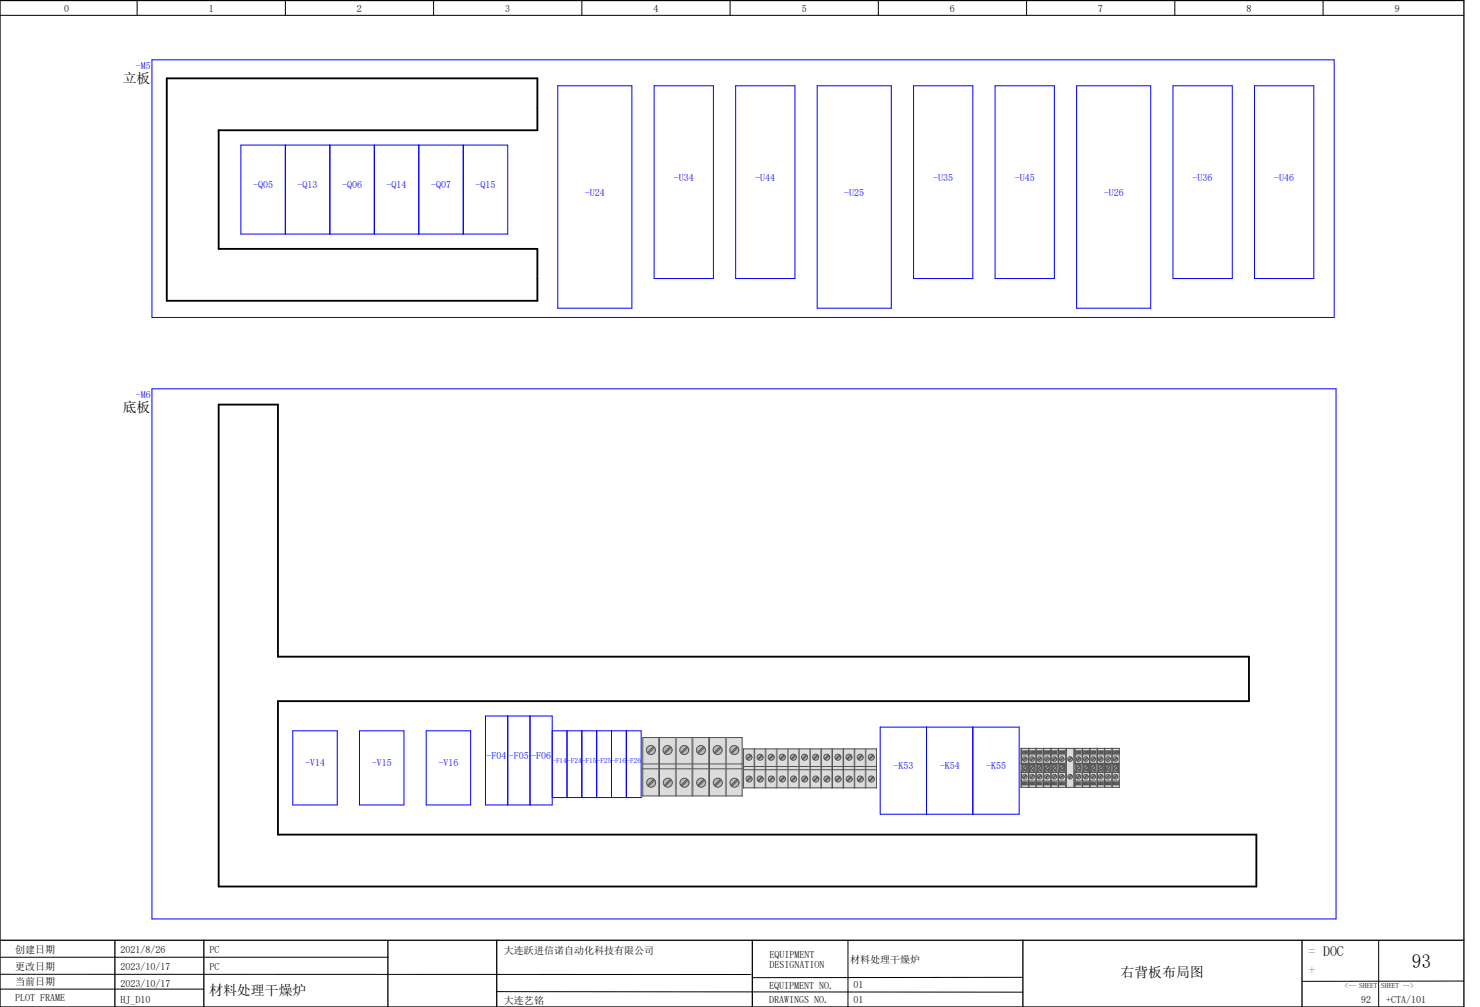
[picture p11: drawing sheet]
<svg xmlns="http://www.w3.org/2000/svg" width="399mm" height="272mm" viewBox="0 0 399 272" stroke-linecap="round" stroke-linejoin="round" font-family="sans-serif">
<path d="M0 .1h395v271.5h-395zM0 253.6h395M31 253.6v18M55 253.6v18M104.7 253.7v18M134 253.6v18M203 253.6v18M276 253.6v18M351.3 253.6v18" fill="none" stroke="#000" stroke-width=".35"/>
<g fill="none" stroke="#000" stroke-width=".27">
<path d="M0 4.1h395M37 .1v4M77 .1v4M117 .1v4M157 .1v4M197 .1v4M237 .1v4M277 .1v4M317 .1v4M357 .1v4M0 258.2h104.8M228.8 253.6v18"/>
<path d="M372 253.6v18M0 262.8l202.6 .1M0 266.8h55M134.1 267.5l141.9 .1M276 263.6l-73 .1M395 264.6l-43.7 .1"/>
</g>
<path d="M45 21.1h100v14h-86v32h86v14h-100zM59 109.1h16v68h262v12h-262v36h264v14h-280z" fill="none" stroke="#000" stroke-width=".5"/>
<g fill="none" stroke="#00f" stroke-width=".27">
<path d="M65 39.1h72v24h-72zM77 39.1v24M89 39.1v24M101 39.1v24M113 39.1v24M125 39.1v24M150.5 23.1h20v60h-20zM176.5 23.1h16v52h-16zM198.5 23.1h16v52h-16zM220.5 23.1h20v60h-20zM246.5 23.1h16v52h-16zM268.5 23.1h16v52h-16z"/>
<path d="M290.5 23.1h20v60h-20zM316.5 23.1h16v52h-16zM338.5 23.1h16v52h-16zM79 197.1h12v20h-12zM97 197.1h12v20h-12zM115 197.1h12v20h-12zM131 193.1h18v24h-18zM137 193.1v24M143 193.1v24M149 197.1h24v18h-24M153 197.1v18M157 197.1v18"/>
<path d="M161 197.1v18M165 197.1v18M169 197.1v18"/>
</g>
<path d="M200.6 202h2.9v10.5h-2.9z" fill="#dcdcdc" stroke="#dcdcdc" stroke-width=".27"/>
<path d="M200.6 202h2.9v10.5h-2.9z" fill="none" stroke="#dcdcdc" stroke-width=".27"/>
<g fill="#bababa">
<circle cx="202.1" cy="204.3" r=".88"/>
<circle cx="202.1" cy="210.1" r=".88"/>
</g>
<g fill="none" stroke="#545454" stroke-width=".27">
<path d="M200.6 202h2.9v10.5h-2.9zM200.6 206.8h2.9M200.6 207.6h2.9M202.6 203.6l-1.2 1.2M202.6 209.5l-1.1 1.1M202.7 203.8l-1.1 1.1M202.8 209.7l-1.2 1.1M202.9 210.1a.81 .81 0 0 0-1.1-.7 .81 .81 0 0 0-.3 1.3 .81 .81 0 0 0 1.4-.2v-.3"/>
<circle cx="202.1" cy="204.3" r=".81"/>
</g>
<path d="M203.6 202h2.9v10.5h-2.9z" fill="#dcdcdc" stroke="#dcdcdc" stroke-width=".27"/>
<path d="M203.6 202h2.9v10.5h-2.9z" fill="none" stroke="#dcdcdc" stroke-width=".27"/>
<g fill="#bababa">
<circle cx="205.1" cy="204.3" r=".88"/>
<circle cx="205.1" cy="210.1" r=".88"/>
</g>
<g fill="none" stroke="#545454" stroke-width=".27">
<path d="M203.6 202h2.9v10.5h-2.9zM203.6 206.8h2.9M203.6 207.6h2.9M205.6 203.6l-1.2 1.2M205.6 209.5l-1.1 1.1M205.7 203.8l-1.1 1.1M205.8 209.7l-1.2 1.1M205.9 210.1a.81 .81 0 0 0-1.1-.7 .81 .81 0 0 0-.3 1.3 .81 .81 0 0 0 1.4-.2v-.3"/>
<circle cx="205.1" cy="204.3" r=".81"/>
</g>
<path d="M206.6 202h2.9v10.5h-2.9z" fill="#dcdcdc" stroke="#dcdcdc" stroke-width=".27"/>
<path d="M206.6 202h2.9v10.5h-2.9z" fill="none" stroke="#dcdcdc" stroke-width=".27"/>
<g fill="#bababa">
<circle cx="208.1" cy="204.3" r=".88"/>
<circle cx="208.1" cy="210.1" r=".88"/>
</g>
<g fill="none" stroke="#545454" stroke-width=".27">
<path d="M206.6 202h2.9v10.5h-2.9zM206.6 206.8h2.9M206.6 207.6h2.9M208.6 203.6l-1.2 1.2M208.6 209.5l-1.1 1.1M208.7 203.8l-1.1 1.1M208.8 209.7l-1.2 1.1M208.9 210.1a.81 .81 0 0 0-1.1-.7 .81 .81 0 0 0-.3 1.3 .81 .81 0 0 0 1.4-.2v-.3"/>
<circle cx="208.1" cy="204.3" r=".81"/>
</g>
<path d="M209.6 202h2.9v10.5h-2.9z" fill="#dcdcdc" stroke="#dcdcdc" stroke-width=".27"/>
<path d="M209.6 202h2.9v10.5h-2.9z" fill="none" stroke="#dcdcdc" stroke-width=".27"/>
<g fill="#bababa">
<circle cx="211.1" cy="204.3" r=".88"/>
<circle cx="211.1" cy="210.1" r=".88"/>
</g>
<g fill="none" stroke="#545454" stroke-width=".27">
<path d="M209.6 202h2.9v10.5h-2.9zM209.6 206.8h2.9M209.6 207.6h2.9M211.6 203.6l-1.2 1.2M211.6 209.5l-1.1 1.1M211.7 203.8l-1.1 1.1M211.8 209.7l-1.2 1.1M211.9 210.1a.81 .81 0 0 0-1.1-.7 .81 .81 0 0 0-.3 1.3 .81 .81 0 0 0 1.4-.2v-.3"/>
<circle cx="211.1" cy="204.3" r=".81"/>
</g>
<path d="M212.6 202h2.9v10.5h-2.9z" fill="#dcdcdc" stroke="#dcdcdc" stroke-width=".27"/>
<path d="M212.6 202h2.9v10.5h-2.9z" fill="none" stroke="#dcdcdc" stroke-width=".27"/>
<g fill="#bababa">
<circle cx="214.1" cy="204.3" r=".88"/>
<circle cx="214.1" cy="210.1" r=".88"/>
</g>
<g fill="none" stroke="#545454" stroke-width=".27">
<path d="M212.6 202h2.9v10.5h-2.9zM212.6 206.8h2.9M212.6 207.6h2.9M214.6 203.6l-1.2 1.2M214.6 209.5l-1.1 1.1M214.7 203.8l-1.1 1.1M214.8 209.7l-1.2 1.1M214.9 210.1a.81 .81 0 0 0-1.1-.7 .81 .81 0 0 0-.3 1.3 .81 .81 0 0 0 1.4-.2v-.3"/>
<circle cx="214.1" cy="204.3" r=".81"/>
</g>
<path d="M215.6 202h2.9v10.5h-2.9z" fill="#dcdcdc" stroke="#dcdcdc" stroke-width=".27"/>
<path d="M215.6 202h2.9v10.5h-2.9z" fill="none" stroke="#dcdcdc" stroke-width=".27"/>
<g fill="#bababa">
<circle cx="217.1" cy="204.3" r=".88"/>
<circle cx="217.1" cy="210.1" r=".88"/>
</g>
<g fill="none" stroke="#545454" stroke-width=".27">
<path d="M215.6 202h2.9v10.5h-2.9zM215.6 206.8h2.9M215.6 207.6h2.9M217.6 203.6l-1.2 1.2M217.6 209.5l-1.1 1.1M217.7 203.8l-1.1 1.1M217.8 209.7l-1.2 1.1M217.9 210.1a.81 .81 0 0 0-1.1-.7 .81 .81 0 0 0-.3 1.3 .81 .81 0 0 0 1.4-.2v-.3"/>
<circle cx="217.1" cy="204.3" r=".81"/>
</g>
<path d="M173.4 199h4.3v15.7h-4.3z" fill="#dcdcdc" stroke="#dcdcdc" stroke-width=".27"/>
<path d="M173.4 199h4.3v15.7h-4.3z" fill="none" stroke="#dcdcdc" stroke-width=".27"/>
<g fill="#bababa">
<circle cx="175.6" cy="202.3" r="1.28"/>
<circle cx="175.7" cy="211.1" r="1.28"/>
</g>
<path d="M173.4 199h4.3v15.7h-4.3zM173.4 206.1h4.3M173.4 207.4h4.3M176.4 201.4l-1.7 1.7M176.4 210.2l-1.7 1.7M176.6 201.6l-1.7 1.7M176.7 210.4l-1.7 1.7M176.8 202.3a1.22 1.22 0 0 0-1.7-1.1 1.22 1.22 0 0 0-.3 2 1.22 1.22 0 0 0 2-.5v-.3M176.9 211.1a1.22 1.22 0 0 0-1.7-1.1 1.22 1.22 0 0 0-.3 2 1.22 1.22 0 0 0 1.9-.4l.1-.4" fill="none" stroke="#545454" stroke-width=".27"/>
<path d="M177.9 199h4.3v15.7h-4.3z" fill="#dcdcdc" stroke="#dcdcdc" stroke-width=".27"/>
<path d="M177.9 199h4.3v15.7h-4.3z" fill="none" stroke="#dcdcdc" stroke-width=".27"/>
<g fill="#bababa">
<circle cx="180.1" cy="202.3" r="1.28"/>
<circle cx="180.2" cy="211.1" r="1.28"/>
</g>
<path d="M177.9 199h4.3v15.7h-4.3zM177.9 206.1h4.3M177.9 207.4h4.3M180.9 201.4l-1.7 1.7M180.9 210.2l-1.7 1.7M181.1 201.6l-1.7 1.7M181.2 210.4l-1.7 1.7M181.3 202.3a1.22 1.22 0 0 0-1.7-1.1 1.22 1.22 0 0 0-.3 2 1.22 1.22 0 0 0 2-.5v-.3M181.4 211.1a1.22 1.22 0 0 0-1.7-1.1 1.22 1.22 0 0 0-.3 2 1.22 1.22 0 0 0 1.9-.4l.1-.4" fill="none" stroke="#545454" stroke-width=".27"/>
<path d="M182.4 199h4.3v15.7h-4.3z" fill="#dcdcdc" stroke="#dcdcdc" stroke-width=".27"/>
<path d="M182.4 199h4.3v15.7h-4.3z" fill="none" stroke="#dcdcdc" stroke-width=".27"/>
<g fill="#bababa">
<circle cx="184.6" cy="202.3" r="1.28"/>
<circle cx="184.7" cy="211.1" r="1.28"/>
</g>
<path d="M182.4 199h4.3v15.7h-4.3zM182.4 206.1h4.3M182.4 207.4h4.3M185.4 201.4l-1.7 1.7M185.4 210.2l-1.7 1.7M185.6 201.6l-1.7 1.7M185.7 210.4l-1.7 1.7M185.9 202.3a1.22 1.22 0 0 0-1.8-1.1 1.22 1.22 0 0 0-.3 2 1.22 1.22 0 0 0 2-.5v-.3M185.9 211.1a1.22 1.22 0 0 0-1.7-1.1 1.22 1.22 0 0 0-.3 2 1.22 1.22 0 0 0 1.9-.4l.1-.4" fill="none" stroke="#545454" stroke-width=".27"/>
<path d="M186.9 199h4.3v15.7h-4.3z" fill="#dcdcdc" stroke="#dcdcdc" stroke-width=".27"/>
<path d="M186.9 199h4.3v15.7h-4.3z" fill="none" stroke="#dcdcdc" stroke-width=".27"/>
<g fill="#bababa">
<circle cx="189.1" cy="202.3" r="1.28"/>
<circle cx="189.2" cy="211.1" r="1.28"/>
</g>
<path d="M186.9 199h4.3v15.7h-4.3zM186.9 206.1h4.3M186.9 207.4h4.3M189.9 201.4l-1.7 1.7M189.9 210.2l-1.7 1.7M190.1 201.6l-1.7 1.7M190.2 210.4l-1.7 1.7M190.4 202.3a1.22 1.22 0 0 0-1.8-1.1 1.22 1.22 0 0 0-.3 2 1.22 1.22 0 0 0 2-.5v-.3M190.4 211.1a1.22 1.22 0 0 0-1.7-1.1 1.22 1.22 0 0 0-.3 2 1.22 1.22 0 0 0 1.9-.4l.1-.4" fill="none" stroke="#545454" stroke-width=".27"/>
<path d="M191.4 199h4.4v15.7h-4.4z" fill="#dcdcdc" stroke="#dcdcdc" stroke-width=".27"/>
<path d="M191.4 199h4.4v15.7h-4.4z" fill="none" stroke="#dcdcdc" stroke-width=".27"/>
<g fill="#bababa">
<circle cx="193.6" cy="202.3" r="1.28"/>
<circle cx="193.7" cy="211.1" r="1.28"/>
</g>
<path d="M191.4 199h4.4v15.7h-4.4zM191.4 206.1h4.4M191.4 207.4h4.4M194.4 201.4l-1.7 1.7M194.4 210.2l-1.7 1.7M194.6 201.6l-1.7 1.7M194.7 210.4l-1.7 1.7M194.9 202.3a1.22 1.22 0 0 0-1.8-1.1 1.22 1.22 0 0 0-.3 2 1.22 1.22 0 0 0 2-.5v-.3M194.9 211.1a1.22 1.22 0 0 0-1.7-1.1 1.22 1.22 0 0 0-.3 2 1.22 1.22 0 0 0 1.9-.4l.1-.4" fill="none" stroke="#545454" stroke-width=".27"/>
<path d="M195.9 199h4.4v15.7h-4.4z" fill="#dcdcdc" stroke="#dcdcdc" stroke-width=".27"/>
<path d="M195.9 199h4.4v15.7h-4.4z" fill="none" stroke="#dcdcdc" stroke-width=".27"/>
<g fill="#bababa">
<circle cx="198.1" cy="202.3" r="1.28"/>
<circle cx="198.2" cy="211.1" r="1.28"/>
</g>
<path d="M195.9 199h4.4v15.7h-4.4zM195.9 206.1h4.4M195.9 207.4h4.4M198.9 201.4l-1.7 1.7M198.9 210.2l-1.7 1.7M199.1 201.6l-1.7 1.7M199.2 210.4l-1.7 1.7M199.4 202.3a1.22 1.22 0 0 0-1.8-1.1 1.22 1.22 0 0 0-.3 2 1.22 1.22 0 0 0 2-.5v-.3M199.4 211.1a1.22 1.22 0 0 0-1.7-1.1 1.22 1.22 0 0 0-.3 2 1.22 1.22 0 0 0 1.9-.4l.1-.4" fill="none" stroke="#545454" stroke-width=".27"/>
<path d="M218.6 202h2.9v10.5h-2.9z" fill="#dcdcdc" stroke="#dcdcdc" stroke-width=".27"/>
<path d="M218.6 202h2.9v10.5h-2.9z" fill="none" stroke="#dcdcdc" stroke-width=".27"/>
<g fill="#bababa">
<circle cx="220.1" cy="204.3" r=".88"/>
<circle cx="220.1" cy="210.1" r=".88"/>
</g>
<g fill="none" stroke="#545454" stroke-width=".27">
<path d="M218.6 202h2.9v10.5h-2.9zM218.6 206.8h2.9M218.6 207.6h2.9M220.6 203.6l-1.2 1.2M220.6 209.5l-1.1 1.1M220.7 203.8l-1.1 1.1M220.8 209.7l-1.2 1.1M220.9 210.1a.81 .81 0 0 0-1.1-.7 .81 .81 0 0 0-.3 1.3 .81 .81 0 0 0 1.4-.2v-.3"/>
<circle cx="220.1" cy="204.3" r=".81"/>
</g>
<path d="M221.6 202h2.9v10.5h-2.9z" fill="#dcdcdc" stroke="#dcdcdc" stroke-width=".27"/>
<path d="M221.6 202h2.9v10.5h-2.9z" fill="none" stroke="#dcdcdc" stroke-width=".27"/>
<g fill="#bababa">
<circle cx="223.1" cy="204.3" r=".88"/>
<circle cx="223.1" cy="210.1" r=".88"/>
</g>
<g fill="none" stroke="#545454" stroke-width=".27">
<path d="M221.6 202h2.9v10.5h-2.9zM221.6 206.8h2.9M221.6 207.6h2.9M223.6 203.6l-1.2 1.2M223.6 209.5l-1.1 1.1M223.7 203.8l-1.1 1.1M223.8 209.7l-1.2 1.1M223.9 210.1a.81 .81 0 0 0-1.1-.7 .81 .81 0 0 0-.3 1.3 .81 .81 0 0 0 1.4-.2v-.3"/>
<circle cx="223.1" cy="204.3" r=".81"/>
</g>
<path d="M224.6 202h2.9v10.5h-2.9z" fill="#dcdcdc" stroke="#dcdcdc" stroke-width=".27"/>
<path d="M224.6 202h2.9v10.5h-2.9z" fill="none" stroke="#dcdcdc" stroke-width=".27"/>
<g fill="#bababa">
<circle cx="226.1" cy="204.3" r=".88"/>
<circle cx="226.1" cy="210.1" r=".88"/>
</g>
<g fill="none" stroke="#545454" stroke-width=".27">
<path d="M224.6 202h2.9v10.5h-2.9zM224.6 206.8h2.9M224.6 207.6h2.9M226.6 203.6l-1.2 1.2M226.6 209.5l-1.1 1.1M226.7 203.8l-1.1 1.1M226.8 209.7l-1.2 1.1M226.9 210.1a.81 .81 0 0 0-1.1-.7 .81 .81 0 0 0-.3 1.3 .81 .81 0 0 0 1.4-.2v-.3"/>
<circle cx="226.1" cy="204.3" r=".81"/>
</g>
<path d="M227.6 202h2.9v10.5h-2.9z" fill="#dcdcdc" stroke="#dcdcdc" stroke-width=".27"/>
<path d="M227.6 202h2.9v10.5h-2.9z" fill="none" stroke="#dcdcdc" stroke-width=".27"/>
<g fill="#bababa">
<circle cx="229.1" cy="204.3" r=".88"/>
<circle cx="229.1" cy="210.1" r=".88"/>
</g>
<g fill="none" stroke="#545454" stroke-width=".27">
<path d="M227.6 202h2.9v10.5h-2.9zM227.6 206.8h2.9M227.6 207.6h2.9M229.6 203.6l-1.2 1.2M229.6 209.5l-1.1 1.1M229.7 203.8l-1.1 1.1M229.8 209.7l-1.2 1.1M229.9 210.1a.81 .81 0 0 0-1.1-.7 .81 .81 0 0 0-.3 1.3 .81 .81 0 0 0 1.4-.2v-.3"/>
<circle cx="229.1" cy="204.3" r=".81"/>
</g>
<path d="M230.6 202h2.9v10.5h-2.9z" fill="#dcdcdc" stroke="#dcdcdc" stroke-width=".27"/>
<path d="M230.6 202h2.9v10.5h-2.9z" fill="none" stroke="#dcdcdc" stroke-width=".27"/>
<g fill="#bababa">
<circle cx="232.1" cy="204.3" r=".88"/>
<circle cx="232.1" cy="210.1" r=".88"/>
</g>
<g fill="none" stroke="#545454" stroke-width=".27">
<path d="M230.6 202h2.9v10.5h-2.9zM230.6 206.8h2.9M230.6 207.6h2.9M232.6 203.6l-1.2 1.2M232.6 209.5l-1.1 1.1M232.7 203.8l-1.1 1.1M232.8 209.7l-1.2 1.1M232.9 210.1a.81 .81 0 0 0-1.1-.7 .81 .81 0 0 0-.3 1.3 .81 .81 0 0 0 1.4-.2v-.3"/>
<circle cx="232.1" cy="204.3" r=".81"/>
</g>
<path d="M233.6 202h2.9v10.5h-2.9z" fill="#dcdcdc" stroke="#dcdcdc" stroke-width=".27"/>
<path d="M233.6 202h2.9v10.5h-2.9z" fill="none" stroke="#dcdcdc" stroke-width=".27"/>
<g fill="#bababa">
<circle cx="235.1" cy="204.3" r=".88"/>
<circle cx="235.1" cy="210.1" r=".88"/>
</g>
<g fill="none" stroke="#545454" stroke-width=".27">
<path d="M233.6 202h2.9v10.5h-2.9zM233.6 206.8h2.9M233.6 207.6h2.9M235.6 203.6l-1.2 1.2M235.6 209.5l-1.1 1.1M235.7 203.8l-1.1 1.1M235.8 209.7l-1.2 1.1M235.9 210.1a.81 .81 0 0 0-1.1-.7 .81 .81 0 0 0-.3 1.3 .81 .81 0 0 0 1.4-.2v-.3"/>
<circle cx="235.1" cy="204.3" r=".81"/>
</g>
<path d="M237.5 196.1h37.5v23.5h-37.5zM250 196.1v23.5M262.5 196.1v23.5" fill="none" stroke="#00f" stroke-width=".27"/>
<path d="M275.5 201.9h2v10.5h-2z" fill="#dcdcdc" stroke="#dcdcdc" stroke-width=".27"/>
<path d="M275.5 201.9h2v10.5h-2z" fill="none" stroke="#dcdcdc" stroke-width=".27"/>
<g fill="#bababa" stroke="#bababa" stroke-width=".27">
<path d="M275.8 207.8h.3v.5h-.3z"/>
<path d="M276.9 207.8h.4v.5h-.4z"/>
<path d="M275.8 206.1h1.5v1.7h-1.5z"/>
</g>
<path d="M275.8 207.8h1.5M276.1 207.8v.5h-.3v-2.2h1.5v2.2h-.4v-.5" fill="none" stroke="#bababa" stroke-width=".27"/>
<g fill="#dcdcdc">
<circle cx="276.9" cy="206.1" r=".19"/>
<circle cx="276.1" cy="206.1" r=".19"/>
</g>
<g fill="none" stroke="#767676" stroke-width=".27">
<path d="M275.5 210.6h2M275.5 203.6h2M275.6 203.3h1.9M275.6 203h1.9M275.6 203.1h1.9M275.6 211h1.9M275.6 211.1h1.9M275.6 211.3h1.9M276.1 206v.2M276.1 207.7v.6M276.1 207.9h.8M276.2 206v.1"/>
<path d="M276.2 207.8v.1M276.8 206l.1 .2M276.9 207.7v.6"/>
</g>
<g fill="#bababa">
<circle cx="276.5" cy="209.5" r=".69"/>
<circle cx="276.5" cy="204.8" r=".69"/>
</g>
<path d="M276.1 207.9h.1M276.2 207.7l-.1 .2M276.8 207.7l.1 .2M276.8 207.9h.1M277.5 201.9h2v10.5h-2z" fill="none" stroke="#dcdcdc" stroke-width=".27"/>
<g fill="none" stroke="#545454" stroke-width=".27">
<path d="M275.5 201.9h2v10.5h-2zM275.5 208.3h2M275.5 206h2M275.6 202.6h1.9M275.6 211.7h1.9M275.6 203.3h1.9M275.6 211.5h.9l-.9 .1M275.6 201.9v4h1.9M275.6 202.9h1.9M275.6 211.4h1.9M275.6 211h1.9M275.6 211.6h1.9"/>
<path d="M275.8 206.1h1.5M275.8 207.8h1.5M275.8 206v2.3M276.5 211.1l-.9 .2M276.6 202.8h.9M276.9 204.3l-.9 .8M276.9 206.5l-.9 .8M276.9 209l-.9 .9M277 206.6l-.9 .9M277 209.1l-.9 .9M277 204.4l-.9 .9M277.1 204.8a.63 .63 0 0 0-.8-.6 .63 .63 0 0 0-.3 1 .63 .63 0 0 0 1.1-.2v-.2"/>
<path d="M277.3 206v2.3M277.3 206.6v.7M277.5 208.4h-1.9v4M277.5 202.7h-.9v.3"/>
<circle cx="276.5" cy="207" r=".63"/>
<circle cx="276.5" cy="209.5" r=".62"/>
</g>
<path d="M277.5 201.9h2v10.5h-2z" fill="#dcdcdc" stroke="#dcdcdc" stroke-width=".27"/>
<g fill="#bababa" stroke="#bababa" stroke-width=".27">
<path d="M277.8 207.8h.3v.5h-.3z"/>
<path d="M278.9 207.8h.4v.5h-.4z"/>
<path d="M277.8 206.1h1.5v1.7h-1.5z"/>
</g>
<path d="M277.8 207.8h1.5M278.1 207.8v.5h-.3v-2.2h1.5v2.2h-.4v-.5" fill="none" stroke="#bababa" stroke-width=".27"/>
<g fill="#dcdcdc">
<circle cx="278.9" cy="206.1" r=".19"/>
<circle cx="278.1" cy="206.1" r=".19"/>
</g>
<g fill="none" stroke="#767676" stroke-width=".27">
<path d="M277.5 210.6h2M277.5 203.6h2M277.6 203.3h1.9M277.6 203h1.9M277.6 203.1h1.9M277.6 211h1.9M277.6 211.1h1.9M277.6 211.3h1.9M278.1 206v.2M278.1 207.7v.6M278.1 207.9h.8M278.2 206v.1"/>
<path d="M278.2 207.8v.1M278.8 206v.1M278.8 207.8v.1M278.9 206v.2M278.9 207.7v.6"/>
</g>
<g fill="#bababa">
<circle cx="278.5" cy="209.5" r=".69"/>
<circle cx="278.5" cy="204.8" r=".69"/>
</g>
<path d="M278.2 207.7v.2zM278.8 207.7l.1 .2M278.8 207.9h.1M279.5 201.9h2v10.5h-2z" fill="none" stroke="#dcdcdc" stroke-width=".27"/>
<g fill="none" stroke="#545454" stroke-width=".27">
<path d="M277.5 201.9h2v10.5h-2zM277.5 208.3h2M277.5 206h2M277.6 202.6h1.9M277.6 211.7h1.9M277.6 203.3h1.9M277.6 211.5h.9l-.9 .1M277.6 201.9v4h1.9M277.6 202.9h1.9M277.6 211.4h1.9M277.6 211h1.9M277.6 211.6h1.9"/>
<path d="M277.8 206.1h1.5M277.8 207.8h1.5M277.8 206v2.3M278.5 211.1l-.9 .2M278.6 202.8h.9M278.9 204.3l-.9 .8M278.9 206.5l-.9 .8M278.9 209l-.9 .9M279 206.6l-.9 .9M279 209.1l-.9 .9M279 204.4l-.9 .9M279.1 204.8a.63 .63 0 0 0-.8-.6 .63 .63 0 0 0-.3 1 .63 .63 0 0 0 1.1-.2v-.2"/>
<path d="M279.3 206v2.3M279.3 206.6v.7M279.5 208.4h-1.9v4M279.5 202.7h-.9v.3"/>
<circle cx="278.5" cy="207" r=".63"/>
<circle cx="278.5" cy="209.5" r=".63"/>
</g>
<path d="M279.5 201.9h2v10.5h-2z" fill="#dcdcdc" stroke="#dcdcdc" stroke-width=".27"/>
<g fill="#bababa" stroke="#bababa" stroke-width=".27">
<path d="M279.8 207.8h.3v.5h-.3z"/>
<path d="M280.9 207.8h.4v.5h-.4z"/>
<path d="M279.8 206.1h1.5v1.7h-1.5z"/>
</g>
<path d="M279.8 207.8h1.5M280.1 207.8v.5h-.3v-2.2h1.5v2.2h-.4v-.5" fill="none" stroke="#bababa" stroke-width=".27"/>
<g fill="#dcdcdc">
<circle cx="280.9" cy="206.1" r=".19"/>
<circle cx="280.1" cy="206.1" r=".19"/>
</g>
<g fill="none" stroke="#767676" stroke-width=".27">
<path d="M279.5 210.6h2M279.5 203.6h2M279.6 203.3h1.9M279.6 203h1.9M279.6 203.1h1.9M279.6 211h1.9M279.6 211.1h1.9M279.6 211.3h1.9M280.1 206v.2M280.1 207.7v.6M280.1 207.9h.8M280.2 206v.1"/>
<path d="M280.2 207.8v.1M280.8 206v.1M280.8 207.8v.1M280.9 206v.2M280.9 207.7v.6"/>
</g>
<g fill="#bababa">
<circle cx="280.5" cy="209.5" r=".69"/>
<circle cx="280.5" cy="204.8" r=".69"/>
</g>
<path d="M280.1 207.9h.1M280.2 207.7l-.1 .2M280.8 207.7v.2M280.8 207.9h.1M281.5 201.9h2v10.5h-2z" fill="none" stroke="#dcdcdc" stroke-width=".27"/>
<g fill="none" stroke="#545454" stroke-width=".27">
<path d="M279.5 201.9h2v10.5h-2zM279.5 208.3h2M279.5 206h2M279.6 202.6h1.9M279.6 211.7h1.9M279.6 203.3h1.9M279.6 211.5h.9l-.9 .1M279.6 201.9v4h1.9M279.6 202.9h1.9M279.6 211.4h1.9M279.6 211h1.9M279.6 211.6h1.9"/>
<path d="M279.8 206.1h1.5M279.8 207.8h1.5M279.8 206v2.3M280.5 211.1l-.9 .2M280.6 202.8h.9M280.9 204.3l-.9 .8M280.9 206.5l-.9 .8M280.9 209l-.9 .9M281 206.6l-.9 .9M281 209.1l-.9 .9M281 204.4l-.9 .9M281.1 204.8a.63 .63 0 0 0-.8-.6 .63 .63 0 0 0-.3 1 .63 .63 0 0 0 1.1-.2v-.2"/>
<path d="M281.3 206v2.3M281.3 206.6v.7M281.5 208.4h-1.9v4M281.5 202.7h-.9v.3"/>
<circle cx="280.5" cy="207" r=".63"/>
<circle cx="280.5" cy="209.5" r=".63"/>
</g>
<path d="M281.5 201.9h2v10.5h-2z" fill="#dcdcdc" stroke="#dcdcdc" stroke-width=".27"/>
<g fill="#bababa" stroke="#bababa" stroke-width=".27">
<path d="M281.8 207.8h.3v.5h-.3z"/>
<path d="M282.9 207.8h.4v.5h-.4z"/>
<path d="M281.8 206.1h1.5v1.7h-1.5z"/>
</g>
<path d="M281.8 207.8h1.5M282.1 207.8v.5h-.3v-2.2h1.5v2.2h-.4v-.5" fill="none" stroke="#bababa" stroke-width=".27"/>
<g fill="#dcdcdc">
<circle cx="282.9" cy="206.1" r=".19"/>
<circle cx="282.1" cy="206.1" r=".19"/>
</g>
<g fill="none" stroke="#767676" stroke-width=".27">
<path d="M281.5 210.6h2M281.5 203.6h2M281.6 203.3h1.9M281.6 203h1.9M281.6 203.1h1.9M281.6 211h1.9M281.6 211.1h1.9M281.6 211.3h1.9M282.1 206v.2M282.1 207.7v.6M282.1 207.9h.8M282.2 206v.1"/>
<path d="M282.2 207.8v.1M282.8 206v.1M282.8 207.8v.1M282.9 206v.2M282.9 207.7v.6"/>
</g>
<g fill="#bababa">
<circle cx="282.5" cy="209.5" r=".69"/>
<circle cx="282.5" cy="204.8" r=".69"/>
</g>
<path d="M282.1 207.9h.1M282.2 207.7l-.1 .2M282.8 207.7l.1 .2M282.8 207.9h.1M283.5 201.9h2v10.5h-2z" fill="none" stroke="#dcdcdc" stroke-width=".27"/>
<g fill="none" stroke="#545454" stroke-width=".27">
<path d="M281.5 201.9h2v10.5h-2zM281.5 208.3h2M281.5 206h2M281.6 202.6h1.9M281.6 211.7h1.9M281.6 203.3h1.9M281.6 211.5h.9l-.9 .1M281.6 201.9v4h1.9M281.6 202.9h1.9M281.6 211.4h1.9M281.6 211h1.9M281.6 211.6h1.9"/>
<path d="M281.8 206.1h1.5M281.8 207.8h1.5M281.8 206v2.3M282.5 211.1l-.9 .2M282.6 202.8h.9M282.9 204.3l-.9 .8M282.9 206.5l-.9 .8M282.9 209l-.9 .9M283 206.6l-.9 .9M283 209.1l-.9 .9M283 204.4l-.9 .9M283.1 204.8a.63 .63 0 0 0-.8-.6 .63 .63 0 0 0-.3 1 .63 .63 0 0 0 1.1-.2v-.2"/>
<path d="M283.3 206v2.3M283.3 206.6v.7M283.5 208.4h-1.9v4M283.5 202.7h-.9v.3"/>
<circle cx="282.5" cy="207" r=".63"/>
<circle cx="282.5" cy="209.5" r=".63"/>
</g>
<path d="M283.5 201.9h2v10.5h-2z" fill="#dcdcdc" stroke="#dcdcdc" stroke-width=".27"/>
<g fill="#bababa" stroke="#bababa" stroke-width=".27">
<path d="M283.8 207.8h.3v.5h-.3z"/>
<path d="M284.9 207.8h.4v.5h-.4z"/>
<path d="M283.8 206.1h1.5v1.7h-1.5z"/>
</g>
<path d="M283.8 207.8h1.5M284.1 207.8v.5h-.3v-2.2h1.5v2.2h-.4v-.5" fill="none" stroke="#bababa" stroke-width=".27"/>
<g fill="#dcdcdc">
<circle cx="284.9" cy="206.1" r=".19"/>
<circle cx="284.1" cy="206.1" r=".19"/>
</g>
<g fill="none" stroke="#767676" stroke-width=".27">
<path d="M283.5 210.6h2M283.5 203.6h2M283.6 203.3h1.9M283.6 203h1.9M283.6 203.1h1.9M283.6 211h1.9M283.6 211.1h1.9M283.6 211.3h1.9M284.1 206v.2M284.1 207.7v.6M284.1 207.9h.8M284.2 206v.1"/>
<path d="M284.2 207.8v.1M284.8 206v.1M284.8 207.8v.1M284.9 206v.2M284.9 207.7v.6"/>
</g>
<g fill="#bababa">
<circle cx="284.5" cy="209.5" r=".69"/>
<circle cx="284.5" cy="204.8" r=".69"/>
</g>
<path d="M284.2 207.7v.2zM284.8 207.7l.1 .2M284.8 207.9h.1M285.5 201.9h2v10.5h-2z" fill="none" stroke="#dcdcdc" stroke-width=".27"/>
<g fill="none" stroke="#545454" stroke-width=".27">
<path d="M283.5 201.9h2v10.5h-2zM283.5 208.3h2M283.5 206h2M283.6 202.6h1.9M283.6 211.7h1.9M283.6 203.3h1.9M283.6 211.5h.9l-.9 .1M283.6 201.9v4h1.9M283.6 202.9h1.9M283.6 211.4h1.9M283.6 211h1.9M283.6 211.6h1.9"/>
<path d="M283.8 206.1h1.5M283.8 207.8h1.5M283.8 206v2.3M284.5 211.1l-.9 .2M284.6 202.8h.9M284.9 204.3l-.9 .8M284.9 206.5l-.9 .8M284.9 209l-.9 .9M285 206.6l-.9 .9M285 209.1l-.9 .9M285 204.4l-.9 .9M285.1 204.8a.63 .63 0 0 0-.8-.6 .63 .63 0 0 0-.3 1 .63 .63 0 0 0 1.1-.2v-.2"/>
<path d="M285.3 206v2.3M285.3 206.6v.7M285.5 208.4h-1.9v4M285.5 202.7h-.9v.3"/>
<circle cx="284.5" cy="207" r=".63"/>
<circle cx="284.5" cy="209.5" r=".62"/>
</g>
<path d="M285.5 201.9h2v10.5h-2z" fill="#dcdcdc" stroke="#dcdcdc" stroke-width=".27"/>
<g fill="#bababa" stroke="#bababa" stroke-width=".27">
<path d="M285.8 207.8h.3v.5h-.3z"/>
<path d="M286.9 207.8h.4v.5h-.4z"/>
<path d="M285.8 206.1h1.5v1.7h-1.5z"/>
</g>
<path d="M285.8 207.8h1.5M286.1 207.8v.5h-.3v-2.2h1.5v2.2h-.4v-.5" fill="none" stroke="#bababa" stroke-width=".27"/>
<g fill="#dcdcdc">
<circle cx="286.9" cy="206.1" r=".19"/>
<circle cx="286.1" cy="206.1" r=".19"/>
</g>
<g fill="none" stroke="#767676" stroke-width=".27">
<path d="M285.5 210.6h2M285.5 203.6h2M285.6 203.3h1.9M285.6 203h1.9M285.6 203.1h1.9M285.6 211h1.9M285.6 211.1h1.9M285.6 211.3h1.9M286.1 206v.2M286.1 207.7v.6M286.1 207.9h.8M286.2 206v.1"/>
<path d="M286.2 207.8v.1M286.8 206v.1M286.8 207.8v.1M286.9 206v.2M286.9 207.7v.6"/>
</g>
<g fill="#bababa">
<circle cx="286.5" cy="209.5" r=".69"/>
<circle cx="286.5" cy="204.8" r=".69"/>
</g>
<path d="M286.2 207.9h.1M286.2 207.7v.2M286.8 207.7v.2M286.8 207.9h.1M287.7 201.9h2.1v10.5h-2.1z" fill="none" stroke="#dcdcdc" stroke-width=".27"/>
<g fill="none" stroke="#545454" stroke-width=".27">
<path d="M285.5 201.9h2v10.5h-2zM285.5 208.3h2M285.5 206h2M285.6 202.6h1.9M285.6 211.7h1.9M285.6 203.3h1.9M285.6 211.5h.9l-.9 .1M285.6 201.9v4h1.9M285.6 202.9h1.9M285.6 211.4h1.9M285.6 211h1.9M285.6 211.6h1.9"/>
<path d="M285.8 206.1h1.3M285.8 207.8h1.3M285.8 206v2.3M286.5 211.1l-.9 .2M286.6 202.8h.9M286.9 204.3l-.9 .8M286.9 206.5l-.9 .8M286.9 209l-.9 .9M287 206.6l-.9 .9M287 209.1l-.9 .9M287 204.4l-.9 .9M287.1 206.1h.2"/>
<path d="M287.1 207.8h.2M287.1 204.8a.63 .63 0 0 0-.8-.6 .63 .63 0 0 0-.3 1 .63 .63 0 0 0 1.1-.2v-.2M287.3 206v2.3M287.3 206.6v.7M287.5 208.4h-1.9v4M287.5 202.7h-.9v.3"/>
<circle cx="286.5" cy="207" r=".63"/>
<circle cx="286.5" cy="209.5" r=".63"/>
</g>
<path d="M287.7 201.9h2.1v10.5h-2.1z" fill="#dcdcdc" stroke="#dcdcdc" stroke-width=".27"/>
<g fill="#bababa">
<circle cx="288.7" cy="209.5" r=".69"/>
<circle cx="288.8" cy="204.8" r=".69"/>
</g>
<g fill="none" stroke="#545454" stroke-width=".27">
<path d="M287.7 201.9h2.1v10.5h-2.1zM289.1 209l-.8 .9M289.1 204.3l-.8 .8M289.2 209.1l-.8 .9M289.2 204.4l-.8 .9M289.4 204.8a.63 .63 0 0 0-.9-.6 .63 .63 0 0 0-.2 1 .63 .63 0 0 0 1-.2l.1-.2"/>
<circle cx="288.8" cy="209.5" r=".63"/>
</g>
<path d="M290 201.9h2v10.5h-2z" fill="#dcdcdc" stroke="#dcdcdc" stroke-width=".27"/>
<path d="M290 201.9h2v10.5h-2z" fill="none" stroke="#dcdcdc" stroke-width=".27"/>
<g fill="#bababa" stroke="#bababa" stroke-width=".27">
<path d="M290.3 207.8h.3v.5h-.3z"/>
<path d="M291.4 207.8h.4v.5h-.4z"/>
<path d="M290.3 206.1h1.5v1.7h-1.5z"/>
</g>
<path d="M290.3 207.8h1.5M290.6 207.8v.5h-.3v-2.2h1.5v2.2h-.4v-.5" fill="none" stroke="#bababa" stroke-width=".27"/>
<g fill="#dcdcdc">
<circle cx="291.4" cy="206.1" r=".19"/>
<circle cx="290.6" cy="206.1" r=".19"/>
</g>
<g fill="none" stroke="#767676" stroke-width=".27">
<path d="M290 210.6h2M290 203.6h2M290.1 203.3h1.9M290.1 203h1.9M290.1 203.1h1.9M290.1 211h1.9M290.1 211.1h1.9M290.1 211.3h1.9M290.6 206v.2M290.6 207.7v.6M290.6 207.9h.8M290.7 206v.1"/>
<path d="M290.7 207.8v.1M291.3 206l.1 .2M291.4 207.7v.6"/>
</g>
<g fill="#bababa">
<circle cx="291" cy="209.5" r=".69"/>
<circle cx="291" cy="204.8" r=".69"/>
</g>
<path d="M290.7 207.9h.1M290.7 207.7v.2M291.3 207.7l.1 .2M291.3 207.9h.1M292 201.9h2v10.5h-2z" fill="none" stroke="#dcdcdc" stroke-width=".27"/>
<g fill="none" stroke="#545454" stroke-width=".27">
<path d="M290 201.9h2v10.5h-2zM290 208.3h2M290 206h2M290.1 202.6h1.9M290.1 211.7h1.9M290.1 203.3h1.9M290.1 211.5h.9l-.9 .1M290.1 201.9v4h1.9M290.1 202.9h1.9M290.1 211.4h1.9M290.1 211h1.9M290.1 211.6h1.9"/>
<path d="M290.3 206.1h1.5M290.3 207.8h1.5M290.3 206v2.3M291 211.1l-.9 .2M291.1 202.8h.9M291.4 204.3l-.9 .8M291.4 206.5l-.9 .8M291.4 209l-.9 .9M291.5 206.6l-.9 .9M291.5 209.1l-.9 .9M291.5 204.4l-.9 .9M291.6 204.8a.63 .63 0 0 0-.8-.6 .63 .63 0 0 0-.3 1 .63 .63 0 0 0 1.1-.2v-.2"/>
<path d="M291.8 206v2.3M291.8 206.6v.7M292 208.4h-1.9v4M292 202.7h-.9v.3"/>
<circle cx="291" cy="207" r=".63"/>
<circle cx="291" cy="209.5" r=".63"/>
</g>
<path d="M292 201.9h2v10.5h-2z" fill="#dcdcdc" stroke="#dcdcdc" stroke-width=".27"/>
<g fill="#bababa" stroke="#bababa" stroke-width=".27">
<path d="M292.3 207.8h.3v.5h-.3z"/>
<path d="M293.4 207.8h.4v.5h-.4z"/>
<path d="M292.3 206.1h1.5v1.7h-1.5z"/>
</g>
<path d="M292.3 207.8h1.5M292.6 207.8v.5h-.3v-2.2h1.5v2.2h-.4v-.5" fill="none" stroke="#bababa" stroke-width=".27"/>
<g fill="#dcdcdc">
<circle cx="293.4" cy="206.1" r=".19"/>
<circle cx="292.6" cy="206.1" r=".19"/>
</g>
<g fill="none" stroke="#767676" stroke-width=".27">
<path d="M292 210.6h2M292 203.6h2M292.1 203.3h1.9M292.1 203h1.9M292.1 203.1h1.9M292.1 211h1.9M292.1 211.1h1.9M292.1 211.3h1.9M292.6 206v.2M292.6 207.7v.6M292.6 207.9h.8M292.7 206v.1"/>
<path d="M292.7 207.8v.1M293.3 206v.1M293.3 207.8v.1M293.4 206v.2M293.4 207.7v.6"/>
</g>
<g fill="#bababa">
<circle cx="293" cy="209.5" r=".69"/>
<circle cx="293" cy="204.8" r=".69"/>
</g>
<path d="M292.6 207.7l.1 .2zM293.3 207.7v.2M293.3 207.9h.1M294 201.9h2v10.5h-2z" fill="none" stroke="#dcdcdc" stroke-width=".27"/>
<g fill="none" stroke="#545454" stroke-width=".27">
<path d="M292 201.9h2v10.5h-2zM292 208.3h2M292 206h2M292.1 202.6h1.9M292.1 211.7h1.9M292.1 203.3h1.9M292.1 211.5h.9l-.9 .1M292.1 201.9v4h1.9M292.1 202.9h1.9M292.1 211.4h1.9M292.1 211h1.9M292.1 211.6h1.9"/>
<path d="M292.3 206.1h1.5M292.3 207.8h1.5M292.3 206v2.3M293 211.1l-.9 .2M293.1 202.8h.9M293.4 204.3l-.9 .8M293.4 206.5l-.9 .8M293.4 209l-.9 .9M293.5 206.6l-.9 .9M293.5 209.1l-.9 .9M293.5 204.4l-.9 .9M293.6 204.8a.63 .63 0 0 0-.8-.6 .63 .63 0 0 0-.3 1 .63 .63 0 0 0 1.1-.2v-.2"/>
<path d="M293.8 206v2.3M293.8 206.6v.7M294 208.4h-1.9v4M294 202.7h-.9v.3"/>
<circle cx="293" cy="207" r=".63"/>
<circle cx="293" cy="209.5" r=".63"/>
</g>
<path d="M294 201.9h2v10.5h-2z" fill="#dcdcdc" stroke="#dcdcdc" stroke-width=".27"/>
<g fill="#bababa" stroke="#bababa" stroke-width=".27">
<path d="M294.3 207.8h.3v.5h-.3z"/>
<path d="M295.4 207.8h.4v.5h-.4z"/>
<path d="M294.3 206.1h1.5v1.7h-1.5z"/>
</g>
<path d="M294.3 207.8h1.5M294.6 207.8v.5h-.3v-2.2h1.5v2.2h-.4v-.5" fill="none" stroke="#bababa" stroke-width=".27"/>
<g fill="#dcdcdc">
<circle cx="295.4" cy="206.1" r=".19"/>
<circle cx="294.6" cy="206.1" r=".19"/>
</g>
<g fill="none" stroke="#767676" stroke-width=".27">
<path d="M294 210.6h2M294 203.6h2M294.1 203.3h1.9M294.1 203h1.9M294.1 203.1h1.9M294.1 211h1.9M294.1 211.1h1.9M294.1 211.3h1.9M294.6 206v.2M294.6 207.7v.6M294.6 207.9h.8M294.7 206v.1"/>
<path d="M294.7 207.8v.1M295.3 206v.1M295.3 207.8v.1M295.4 206v.2M295.4 207.7v.6"/>
</g>
<g fill="#bababa">
<circle cx="295" cy="209.5" r=".69"/>
<circle cx="295" cy="204.8" r=".69"/>
</g>
<path d="M294.6 207.9h.1M294.7 207.7l-.1 .2M295.3 207.7l.1 .2M295.3 207.9h.1M296 201.9h2v10.5h-2z" fill="none" stroke="#dcdcdc" stroke-width=".27"/>
<g fill="none" stroke="#545454" stroke-width=".27">
<path d="M294 201.9h2v10.5h-2zM294 208.3h2M294 206h2M294.1 202.6h1.9M294.1 211.7h1.9M294.1 203.3h1.9M294.1 211.5h.9l-.9 .1M294.1 201.9v4h1.9M294.1 202.9h1.9M294.1 211.4h1.9M294.1 211h1.9M294.1 211.6h1.9"/>
<path d="M294.3 206.1h1.5M294.3 207.8h1.5M294.3 206v2.3M295 211.1l-.9 .2M295.1 202.8h.9M295.4 204.3l-.9 .8M295.4 206.5l-.9 .8M295.4 209l-.9 .9M295.5 206.6l-.9 .9M295.5 209.1l-.9 .9M295.5 204.4l-.9 .9M295.6 204.8a.63 .63 0 0 0-.8-.6 .63 .63 0 0 0-.3 1 .63 .63 0 0 0 1.1-.2v-.2"/>
<path d="M295.8 206v2.3M295.8 206.6v.7M296 208.4h-1.9v4M296 202.7h-.9v.3"/>
<circle cx="295" cy="207" r=".63"/>
<circle cx="295" cy="209.5" r=".62"/>
</g>
<path d="M296 201.9h2v10.5h-2z" fill="#dcdcdc" stroke="#dcdcdc" stroke-width=".27"/>
<g fill="#bababa" stroke="#bababa" stroke-width=".27">
<path d="M296.3 207.8h.3v.5h-.3z"/>
<path d="M297.4 207.8h.4v.5h-.4z"/>
<path d="M296.3 206.1h1.5v1.7h-1.5z"/>
</g>
<path d="M296.3 207.8h1.5M296.6 207.8v.5h-.3v-2.2h1.5v2.2h-.4v-.5" fill="none" stroke="#bababa" stroke-width=".27"/>
<g fill="#dcdcdc">
<circle cx="297.4" cy="206.1" r=".19"/>
<circle cx="296.6" cy="206.1" r=".19"/>
</g>
<g fill="none" stroke="#767676" stroke-width=".27">
<path d="M296 210.6h2M296 203.6h2M296.1 203.3h1.9M296.1 203h1.9M296.1 203.1h1.9M296.1 211h1.9M296.1 211.1h1.9M296.1 211.3h1.9M296.6 206v.2M296.6 207.7v.6M296.6 207.9h.8M296.7 206v.1"/>
<path d="M296.7 207.8v.1M297.3 206v.1M297.3 207.8v.1M297.4 206v.2M297.4 207.7v.6"/>
</g>
<g fill="#bababa">
<circle cx="297" cy="209.5" r=".69"/>
<circle cx="297" cy="204.8" r=".69"/>
</g>
<path d="M296.7 207.9h.1M296.7 207.7v.2M297.3 207.7l.1 .2M297.3 207.9h.1M298 201.9h2v10.5h-2z" fill="none" stroke="#dcdcdc" stroke-width=".27"/>
<g fill="none" stroke="#545454" stroke-width=".27">
<path d="M296 201.9h2v10.5h-2zM296 208.3h2M296 206h2M296.1 202.6h1.9M296.1 211.7h1.9M296.1 203.3h1.9M296.1 211.5h.9l-.9 .1M296.1 201.9v4h1.9M296.1 202.9h1.9M296.1 211.4h1.9M296.1 211h1.9M296.1 211.6h1.9"/>
<path d="M296.3 206.1h1.5M296.3 207.8h1.5M296.3 206v2.3M297 211.1l-.9 .2M297.1 202.8h.9M297.4 204.3l-.9 .8M297.4 206.5l-.9 .8M297.4 209l-.9 .9M297.5 206.6l-.9 .9M297.5 209.1l-.9 .9M297.5 204.4l-.9 .9M297.6 204.8a.63 .63 0 0 0-.8-.6 .63 .63 0 0 0-.3 1 .63 .63 0 0 0 1.1-.2v-.2"/>
<path d="M297.8 206v2.3M297.8 206.6v.7M298 208.4h-1.9v4M298 202.7h-.9v.3"/>
<circle cx="297" cy="207" r=".63"/>
<circle cx="297" cy="209.5" r=".62"/>
</g>
<path d="M298 201.9h2v10.5h-2z" fill="#dcdcdc" stroke="#dcdcdc" stroke-width=".27"/>
<g fill="#bababa" stroke="#bababa" stroke-width=".27">
<path d="M298.3 207.8h.3v.5h-.3z"/>
<path d="M299.4 207.8h.4v.5h-.4z"/>
<path d="M298.3 206.1h1.5v1.7h-1.5z"/>
</g>
<path d="M298.3 207.8h1.5M298.6 207.8v.5h-.3v-2.2h1.5v2.2h-.4v-.5" fill="none" stroke="#bababa" stroke-width=".27"/>
<g fill="#dcdcdc">
<circle cx="299.4" cy="206.1" r=".19"/>
<circle cx="298.6" cy="206.1" r=".19"/>
</g>
<g fill="none" stroke="#767676" stroke-width=".27">
<path d="M298 210.6h2M298 203.6h2M298.1 203.3h1.9M298.1 203h1.9M298.1 203.1h1.9M298.1 211h1.9M298.1 211.1h1.9M298.1 211.3h1.9M298.6 206v.2M298.6 207.7v.6M298.6 207.9h.8M298.7 206v.1"/>
<path d="M298.7 207.8v.1M299.3 206v.1M299.3 207.8v.1M299.4 206v.2M299.4 207.7v.6"/>
</g>
<g fill="#bababa">
<circle cx="299" cy="209.5" r=".69"/>
<circle cx="299" cy="204.8" r=".69"/>
</g>
<path d="M298.7 207.9h.1M298.7 207.7v.2M299.3 207.7v.2zM300 201.9h2v10.5h-2z" fill="none" stroke="#dcdcdc" stroke-width=".27"/>
<g fill="none" stroke="#545454" stroke-width=".27">
<path d="M298 201.9h2v10.5h-2zM298 208.3h2M298 206h2M298.1 202.6h1.9M298.1 211.7h1.9M298.1 203.3h1.9M298.1 211.5h.9l-.9 .1M298.1 201.9v4h1.9M298.1 202.9h1.9M298.1 211.4h1.9M298.1 211h1.9M298.1 211.6h1.9"/>
<path d="M298.3 206.1h1.5M298.3 207.8h1.5M298.3 206v2.3M299 211.1l-.9 .2M299.1 202.8h.9M299.4 204.3l-.9 .8M299.4 206.5l-.9 .8M299.4 209l-.9 .9M299.5 206.6l-.9 .9M299.5 209.1l-.9 .9M299.5 204.4l-.9 .9M299.6 204.8a.63 .63 0 0 0-.8-.6 .63 .63 0 0 0-.3 1 .63 .63 0 0 0 1.1-.2v-.2"/>
<path d="M299.8 206v2.3M299.8 206.6v.7M300 208.4h-1.9v4M300 202.7h-.9v.3"/>
<circle cx="299" cy="207" r=".63"/>
<circle cx="299" cy="209.5" r=".63"/>
</g>
<path d="M300 201.9h2v10.5h-2z" fill="#dcdcdc" stroke="#dcdcdc" stroke-width=".27"/>
<g fill="#bababa" stroke="#bababa" stroke-width=".27">
<path d="M300.3 207.8h.3v.5h-.3z"/>
<path d="M301.4 207.8h.4v.5h-.4z"/>
<path d="M300.3 206.1h1.5v1.7h-1.5z"/>
</g>
<path d="M300.3 207.8h1.5M300.6 207.8v.5h-.3v-2.2h1.5v2.2h-.4v-.5" fill="none" stroke="#bababa" stroke-width=".27"/>
<g fill="#dcdcdc">
<circle cx="301.4" cy="206.1" r=".19"/>
<circle cx="300.6" cy="206.1" r=".19"/>
</g>
<g fill="none" stroke="#767676" stroke-width=".27">
<path d="M300 210.6h2M300 203.6h2M300.1 203.3h1.9M300.1 203h1.9M300.1 203.1h1.9M300.1 211h1.9M300.1 211.1h1.9M300.1 211.3h1.9M300.6 207.7v.6M300.6 207.9h.8M300.7 206l-.1 .2M301.3 206v.1"/>
<path d="M301.3 207.8v.1M301.4 206v.2M301.4 207.7v.6"/>
</g>
<g fill="#bababa">
<circle cx="301" cy="209.5" r=".69"/>
<circle cx="301" cy="204.8" r=".69"/>
</g>
<path d="M300.6 207.9h.1M300.7 207.7l-.1 .2M301.3 207.7l.1 .2M301.3 207.9h.1" fill="none" stroke="#dcdcdc" stroke-width=".27"/>
<g fill="none" stroke="#545454" stroke-width=".27">
<path d="M300 201.9h2v10.5h-2zM300 208.3h2M300 206h2M300.1 202.6h1.9M300.1 211.7h1.9M300.1 203.3h1.9M300.1 211.5h.9l-.9 .1M300.1 201.9v4h1.9M300.1 202.9h1.9M300.1 211.4h1.9M300.1 211h1.9M300.1 211.6h1.9"/>
<path d="M300.3 206.1h1.5M300.3 207.8h1.5M300.3 206v2.3M301 211.1l-.9 .2M301.1 202.8h.9M301.4 204.3l-.9 .8M301.4 206.5l-.9 .8M301.4 209l-.9 .9M301.5 206.6l-.9 .9M301.5 209.1l-.9 .9M301.5 204.4l-.9 .9M301.6 204.8a.63 .63 0 0 0-.8-.6 .63 .63 0 0 0-.3 1 .63 .63 0 0 0 1.1-.2v-.2"/>
<path d="M301.8 206v2.3M301.8 206.6v.7M302 208.4h-1.9v4M302 202.7h-.9v.3"/>
<circle cx="301" cy="207" r=".63"/>
<circle cx="301" cy="209.5" r=".63"/>
</g>
<path d="M41 16.1h319v69.5h-319zM41 104.9h319.5v143h-319.5z" fill="none" stroke="#00f" stroke-width=".27"/>
<text font-size="5.3" x="380.9" y="261">93</text>
<g font-size="3.7">
<text x="33.1" y="22.5">立板</text>
<text x="33.1" y="111.2">底板</text>
<text x="302.3" y="263.5">右背板布局图</text>
<text x="56.4" y="268.5">材料处理干燥炉</text>
</g>
<g font-size="3.7" fill="#7ca552">
<text x="353.1" y="258">= DOC</text>
<text x="353.1" y="263">+</text>
</g>
<g font-size="2.7">
<text x="17.3" y="3.1">0</text>
<text x="56.3" y="3.1">1</text>
<text x="96.3" y="3.1">2</text>
<text x="136.3" y="3.1">3</text>
<text x="176.3" y="3.1">4</text>
<text x="216.3" y="3.1">5</text>
<text x="256.3" y="3.1">6</text>
<text x="296.3" y="3.1">7</text>
<text x="336.3" y="3.1">8</text>
<text x="376.3" y="3.1">9</text>
<text x="4.1" y="257.1">创建日期</text>
<text x="32.5" y="257.1">2021/8/26</text>
<text x="56.5" y="257.1">PC</text>
<text x="136" y="257.3">大连跃进信诺自动化科技有限公司</text>
<text x="4" y="261.6">更改日期</text>
<text x="32.5" y="261.6">2023/10/17</text>
<text x="56.5" y="261.6">PC</text>
<text x="207.6" y="258.3">EQUIPMENT</text>
<text x="207.6" y="261">DESIGNATION</text>
<text x="229.4" y="259.7">材料处理干燥炉</text>
<text x="4.1" y="265.8">当前日期</text>
<text x="32.5" y="266.1">2023/10/17</text>
<text x="207.5" y="266.7">EQUIPMENT NO.</text>
<text x="230.3" y="266.6">01</text>
<text x="4.1" y="270.2">PLOT FRAME</text>
<text x="32.5" y="270.6">HJ_D10</text>
<text x="136" y="270.8">大连艺铭</text>
<text x="207.5" y="270.6">DRAWINGS NO.</text>
<text x="230.3" y="270.6">01</text>
<text x="367.3" y="270.6">92</text>
<text x="374" y="270.6">+CTA/101</text>
</g>
<g font-size="2.7" fill="#00f">
<text x="68.3" y="50.8">-Q05</text>
<text x="80.3" y="50.8">-Q13</text>
<text x="92.3" y="50.8">-Q06</text>
<text x="104.3" y="50.8">-Q14</text>
<text x="116.3" y="50.8">-Q07</text>
<text x="128.3" y="50.8">-Q15</text>
<text x="157.8" y="52.8">-U24</text>
<text x="181.8" y="48.8">-U34</text>
<text x="203.8" y="48.8">-U44</text>
<text x="227.8" y="52.8">-U25</text>
<text x="251.8" y="48.8">-U35</text>
<text x="273.8" y="48.8">-U45</text>
<text x="297.8" y="52.8">-U26</text>
<text x="321.8" y="48.8">-U36</text>
<text x="343.8" y="48.8">-U46</text>
<text x="82.3" y="206.8">-V14</text>
<text x="100.3" y="206.8">-V15</text>
<text x="118.3" y="206.8">-V16</text>
<text x="131.3" y="204.8">-F04</text>
<text x="137.3" y="204.8">-F05</text>
<text x="143.3" y="204.8">-F06</text>
<text x="241" y="207.5">-K53</text>
<text x="253.5" y="207.5">-K54</text>
<text x="266" y="207.5">-K55</text>
</g>
<g font-size="2.6" fill="#00f">
<text x="36.7" y="18.5">-M5</text>
<text x="36.7" y="107.3">-M6</text>
</g>
<g font-size="2" fill="#00f">
<text x="149.1" y="205.9">-F14</text>
<text x="153.1" y="205.9">-F24</text>
<text x="157" y="205.9">-F15</text>
<text x="161.1" y="205.9">-F25</text>
<text x="165" y="205.9">-F16</text>
<text x="169.1" y="205.9">-F26</text>
</g>
<g font-size="2">
<text x="362.9" y="266.6">&lt;-- SHEET</text>
<text x="372.7" y="266.4">SHEET --&gt;</text>
</g>
</svg>
